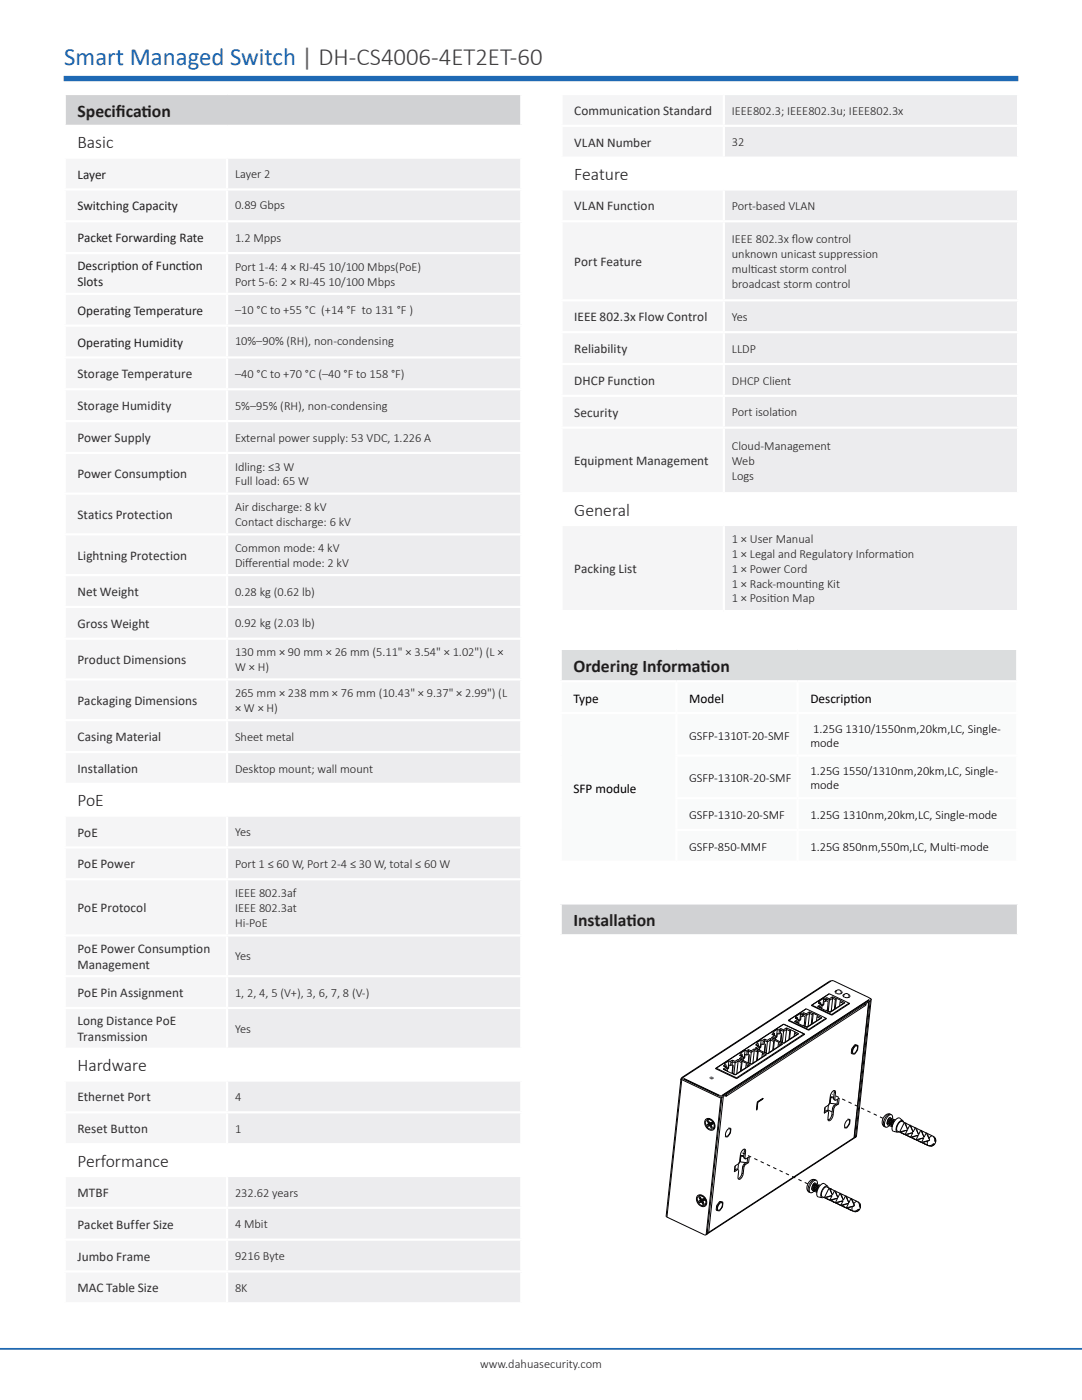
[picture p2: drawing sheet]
<svg xmlns="http://www.w3.org/2000/svg" width="216mm" height="279mm" viewBox="0 0 216 279" stroke-linecap="round" stroke-linejoin="round" font-family="sans-serif">
<path d="M0 269.2h215.9" fill="none" stroke="#1e69b4" stroke-width=".35"/>
<path d="M12.7 15.7h190.5" fill="none" stroke="#1e69b4" stroke-width="1.1" stroke-linecap="butt"/>
<path d="M12.9 18.8h91.1v6.3h-91.1z" fill="#d1d2d4"/>
<path d="M12.9 25.1h91.1v6.4h-91.1zM12.9 156.4h91.1v6.4h-91.1zM12.9 209.3h91.1v6.3h-91.1zM12.9 228.3h91.1v6.4h-91.1z" fill="#fff"/>
<path d="M12.9 31.5h32.4v6.3h-32.4zM12.9 37.8h32.4v6.4h-32.4z" fill="#f5f5f6"/>
<path d="M45.3 31.5h58.7v6.3h-58.7zM45.3 37.8h58.7v6.4h-58.7z" fill="#ececee"/>
<path d="M12.9 44.2h32.4v6.3h-32.4z" fill="#f5f5f6"/>
<path d="M45.3 44.2h58.7v6.3h-58.7z" fill="#ececee"/>
<path d="M12.9 50.5h32.4v8.1h-32.4zM12.9 65h32.4v6.3h-32.4z" fill="#f5f5f6"/>
<path d="M45.3 50.5h58.7v8.1h-58.7zM45.3 65h58.7v6.3h-58.7z" fill="#ececee"/>
<path d="M12.9 58.6h32.4v6.4h-32.4z" fill="#f5f5f6"/>
<path d="M45.3 58.6h58.7v6.4h-58.7z" fill="#ececee"/>
<path d="M12.9 71.3h32.4v6.4h-32.4zM12.9 77.7h32.4v6.3h-32.4zM12.9 84h32.4v6.4h-32.4zM12.9 90.4h32.4v8.1h-32.4z" fill="#f5f5f6"/>
<path d="M45.3 71.3h58.7v6.4h-58.7zM45.3 77.7h58.7v6.3h-58.7zM45.3 84h58.7v6.4h-58.7zM45.3 90.4h58.7v8.1h-58.7z" fill="#ececee"/>
<path d="M12.9 98.5h32.4v8.1h-32.4zM12.9 106.6h32.4v8.2h-32.4zM12.9 114.8h32.4v6.3h-32.4z" fill="#f5f5f6"/>
<path d="M45.3 98.5h58.7v8.1h-58.7zM45.3 106.6h58.7v8.2h-58.7zM45.3 114.8h58.7v6.3h-58.7z" fill="#ececee"/>
<path d="M12.9 121.1h32.4v6.4h-32.4zM12.9 127.5h32.4v8.1h-32.4zM12.9 135.6h32.4v8.1h-32.4zM12.9 143.7h32.4v6.4h-32.4zM12.9 150.1h32.4v6.3h-32.4z" fill="#f5f5f6"/>
<path d="M45.3 121.1h58.7v6.4h-58.7zM45.3 127.5h58.7v8.1h-58.7zM45.3 135.6h58.7v8.1h-58.7zM45.3 143.7h58.7v6.4h-58.7zM45.3 150.1h58.7v6.3h-58.7z" fill="#ececee"/>
<path d="M12.9 162.8h32.4v6.3h-32.4zM12.9 169.1h32.4v6.4h-32.4zM12.9 175.5h32.4v11.2h-32.4zM12.9 186.7h32.4v8.1h-32.4z" fill="#f5f5f6"/>
<path d="M45.3 162.8h58.7v6.3h-58.7zM45.3 169.1h58.7v6.4h-58.7zM45.3 175.5h58.7v11.2h-58.7zM45.3 186.7h58.7v8.1h-58.7z" fill="#ececee"/>
<path d="M12.9 194.8h32.4v6.4h-32.4zM12.9 201.2h32.4v8.1h-32.4z" fill="#f5f5f6"/>
<path d="M45.3 194.8h58.7v6.4h-58.7zM45.3 201.2h58.7v8.1h-58.7z" fill="#ececee"/>
<path d="M12.9 215.6h32.4v6.4h-32.4z" fill="#f5f5f6"/>
<path d="M45.3 215.6h58.7v6.4h-58.7z" fill="#ececee"/>
<path d="M12.9 222h32.4v6.3h-32.4zM12.9 234.7h32.4v6.3h-32.4z" fill="#f5f5f6"/>
<path d="M45.3 222h58.7v6.3h-58.7zM45.3 234.7h58.7v6.3h-58.7z" fill="#ececee"/>
<path d="M12.9 241h32.4v6.4h-32.4zM12.9 247.4h32.4v6.3h-32.4z" fill="#f5f5f6"/>
<path d="M45.3 241h58.7v6.4h-58.7zM45.3 247.4h58.7v6.3h-58.7z" fill="#ececee"/>
<path d="M12.9 253.7h32.4v6.4h-32.4z" fill="#f5f5f6"/>
<path d="M45.3 253.7h58.7v6.4h-58.7z" fill="#ececee"/>
<g fill="none" stroke="#fff" stroke-width=".44">
<path d="M12.7 18.8h91.5M12.9 19v5.9M104 19v5.9M12.7 25.1h91.5M12.7 31.5h91.5M12.7 37.8h91.5M12.9 25.3v5.9M12.9 31.7v5.9M12.9 38v5.9M45.3 31.7v5.9M45.3 38v5.9M104 25.3v5.9"/>
<path d="M104 31.7v5.9M104 38v5.9M12.7 44.2h91.5M12.7 50.5h91.5M12.7 58.6h91.5M12.9 44.4v5.9M12.9 50.7v7.7M12.9 58.9v5.9M45.3 44.4v5.9M45.3 50.7v7.7M45.3 58.9v5.9M104 44.4v5.9"/>
<path d="M104 50.7v7.7M104 58.9v5.9M12.7 65h91.5M12.7 71.3h91.5M12.7 77.7h91.5M12.9 65.2v5.9M12.9 71.6v5.9M12.9 77.9v5.9M45.3 65.2v5.9M45.3 71.6v5.9M45.3 77.9v5.9M104 65.2v5.9"/>
<path d="M104 71.6v5.9M104 77.9v5.9M12.7 84h91.5M12.7 90.4h91.5M12.7 98.5h91.5M12.9 84.3v5.9M12.9 90.6v7.7M12.9 98.7v7.7M45.3 84.3v5.9M45.3 90.6v7.7M45.3 98.7v7.7M104 84.3v5.9"/>
<path d="M104 90.6v7.7M104 98.7v7.7M12.7 106.6h91.5M12.7 114.8h91.5M12.9 106.9v7.7M12.9 115v5.9M45.3 106.9v7.7M45.3 115v5.9M104 106.9v7.7M104 115v5.9M12.7 121.1h91.5M12.7 127.5h91.5"/>
<path d="M12.7 135.6h91.5M12.9 121.3v6M12.9 127.7v7.7M12.9 135.8v7.7M45.3 121.3v6M45.3 127.7v7.7M45.3 135.8v7.7M104 121.3v6M104 127.7v7.7M104 135.8v7.7M12.7 143.7h91.5M12.7 150.1h91.5"/>
<path d="M12.7 156.4h91.5M12.9 144v5.9M12.9 150.3v5.9M12.9 156.7v5.9M45.3 144v5.9M45.3 150.3v5.9M104 144v5.9M104 150.3v5.9M104 156.7v5.9M12.7 162.8h91.5M12.7 169.1h91.5M12.7 175.5h91.5"/>
<path d="M12.9 163v5.9M12.9 169.4v5.9M12.9 175.7v10.8M45.3 163v5.9M45.3 169.4v5.9M45.3 175.7v10.8M104 163v5.9M104 169.4v5.9M104 175.7v10.8M12.7 186.7h91.5M12.7 194.8h91.5M12.9 186.9v7.7"/>
<path d="M12.9 195v5.9M45.3 186.9v7.7M45.3 195v5.9M104 186.9v7.7M104 195v5.9M12.7 201.2h91.5M12.7 209.3h91.5M12.7 215.6h91.5M12.9 201.4v7.7M12.9 209.5v5.9M12.9 215.9v5.9M45.3 201.4v7.7"/>
<path d="M45.3 215.9v5.9M104 201.4v7.7M104 209.5v5.9M104 215.9v5.9M12.7 228.3h91.5M12.7 222h91.5M12.7 234.7h91.5M12.9 222.2v5.9M12.9 228.6v5.9M12.9 234.9v5.9M45.3 222.2v5.9M45.3 234.9v5.9"/>
<path d="M104 222.2v5.9M104 228.6v5.9M104 234.9v5.9M12.7 241h91.5M12.7 247.4h91.5M12.7 253.7h91.5M12.9 241.3v5.9M12.9 247.6v5.9M12.9 254v5.9M45.3 241.3v5.9M45.3 247.6v5.9M45.3 254v5.9"/>
<path d="M104 241.3v5.9M104 247.6v5.9M104 254v5.9M12.7 260.1h91.5"/>
</g>
<path d="M112.1 18.8h32.3v6.3h-32.3zM112.1 25.1h32.3v6.4h-32.3z" fill="#f5f5f6"/>
<path d="M144.4 18.8h58.7v6.3h-58.7zM144.4 25.1h58.7v6.4h-58.7z" fill="#ececee"/>
<path d="M112.1 31.5h91v6.3h-91zM112.1 98.4h91v6.4h-91z" fill="#fff"/>
<path d="M112.1 37.8h32.3v6.4h-32.3zM112.1 44.2h32.3v15.7h-32.3zM112.1 59.9h32.3v6.4h-32.3zM112.1 66.3h32.3v6.3h-32.3zM112.1 72.6h32.3v6.4h-32.3zM112.1 79h32.3v6.3h-32.3zM112.1 85.3h32.3v13.1h-32.3z" fill="#f5f5f6"/>
<path d="M144.4 37.8h58.7v6.4h-58.7zM144.4 44.2h58.7v15.7h-58.7zM144.4 59.9h58.7v6.4h-58.7zM144.4 66.3h58.7v6.3h-58.7zM144.4 72.6h58.7v6.4h-58.7zM144.4 79h58.7v6.3h-58.7zM144.4 85.3h58.7v13.1h-58.7z" fill="#ececee"/>
<path d="M112.1 104.8h32.3v17.2h-32.3z" fill="#f5f5f6"/>
<path d="M144.4 104.8h58.7v17.2h-58.7z" fill="#ececee"/>
<g fill="none" stroke="#fff" stroke-width=".44">
<path d="M111.8 18.8h91.6M112.1 19v5.9M144.4 19v5.9M203.1 19v5.9M111.8 25.1h91.6M111.8 31.5h91.6M111.8 37.8h91.6M112.1 25.3v5.9M112.1 31.7v5.9M112.1 38v5.9M144.4 25.3v5.9M144.4 38v5.9"/>
<path d="M203.1 25.3v5.9M203.1 31.7v5.9M203.1 38v5.9M111.8 44.2h91.6M111.8 59.9h91.6M112.1 44.4v15.3M144.4 44.4v15.3M203.1 44.4v15.3M111.8 66.3h91.6M111.8 72.6h91.6M111.8 79h91.6M112.1 60.2v5.9"/>
<path d="M112.1 66.5v5.9M112.1 72.9v5.9M112.1 79.2v5.9M144.4 60.2v5.9M144.4 66.5v5.9M144.4 72.9v5.9M144.4 79.2v5.9M203.1 60.2v5.9M203.1 66.5v5.9M203.1 72.9v5.9M203.1 79.2v5.9M111.8 85.3h91.6"/>
<path d="M111.8 98.4h91.6M112.1 85.6v12.6M112.1 98.6v6M144.4 85.6v12.6M203.1 85.6v12.6M203.1 98.6v6M111.8 104.8h91.6M112.1 105v16.7M144.4 105v16.7M203.1 105v16.7M111.8 122h91.6"/>
</g>
<path d="M111.9 129.5h91.1v6.5h-91.1z" fill="#dbddde"/>
<g fill="#f9fafa">
<path d="M111.9 136h23.1v6.3h-23.1zM135 136h24.2v6.3h-24.2zM159.2 136h43.8v6.3h-43.8zM111.9 142.3h23.1v29.7h-23.1z"/>
<path d="M135 142.3h24.2v8.5h-24.2zM159.2 142.3h43.8v8.5h-43.8zM135 150.8h24.2v8.5h-24.2zM159.2 150.8h43.8v8.5h-43.8zM135 159.3h24.2v6.3h-24.2zM159.2 159.3h43.8v6.3h-43.8zM135 165.6h24.2v6.4h-24.2zM159.2 165.6h43.8v6.4h-43.8z"/>
</g>
<g fill="none" stroke="#fff" stroke-width=".44">
<path d="M111.7 129.5h91.5M111.7 136h91.5M111.9 129.7v6M111.9 136.2v5.9M135 136.2v5.9M159.2 136.2v5.9M203 129.7v6M203 136.2v5.9M111.7 142.3h91.5M111.9 142.5v29.3M134.7 150.8h68.5M134.7 159.3h68.5"/>
<path d="M135 142.5v8.1M135 151v8.1M135 159.5v5.9M159.2 142.5v8.1M159.2 151v8.1M159.2 159.5v5.9M203 142.5v8.1M203 151v8.1M203 159.5v5.9M111.7 172h91.5M134.7 165.6h68.5M135 165.9v5.9"/>
<path d="M159.2 165.9v5.9M203 165.9v5.9"/>
</g>
<path d="M111.9 180.3h91.2v6.4h-91.2z" fill="#d1d2d4"/>
<path d="M111.7 180.3h91.7M111.7 186.7h91.7M111.9 180.5v5.9M203.1 180.5v5.9" fill="none" stroke="#fff" stroke-width=".44"/>
<path d="M161.2 236.3l-13.1-6.2M176.2 223.2l-10.1-4.8" fill="none" stroke="#000" stroke-width=".2" stroke-dasharray=".7 .7" stroke-linecap="butt"/>
<g fill="none" stroke="#000" stroke-width=".2">
<path d="M163.3 199.9l.4 .2M163.3 199.9l.2 .1M164.3 199.4l.4 .2M164.3 199.4l-.1 1.1M164.5 199.1l-1.2 .8M164.5 199.1l-.2 .3M164.5 199.1l.2 .2M164.7 199.9l-.2-.1-.1 .7M164.7 199.3v.3M164.7 199.6v.3M164.9 199.7l-.2 .2M164.9 199.7l.3 .2-.1 1.8"/>
<path d="M164.9 199.1l-.2 .2M164.9 199.1l.1 .3M164.9 199.1l.6 .2M165 199.4l-.1 .3M165 199.4l-.3 .2M165 199.4l.5 .3M165.5 198.3l-.1 .1M165.5 199.3v.4M165.5 198.3l3.9 1.9M165.5 198.3l-3.6 2.4 4.1 1.9 3.5-2.3-.1-.1M165.5 199.7l-.2 2.1M165.8 195.8h-.2l-29.6 19.3"/>
<path d="M165.9 195.7l-29.6 19.4M165.9 195.7h.1M166.1 198.9v.3M166.1 198.9l-.6 .4M166.1 198.9l.7 .4M166.1 199.2l-.6 .5M166.1 199.2l.6 .3M166.1 199.2l-.2 2.6M166.1 195.7h-.2M166.2 195.7h-.3M166.2 195.7l7.4 3.5M166.7 198v.1"/>
<path d="M166.7 199.5l-.2 1.9M166.7 198.1h.1M166.7 198.1l.6 .3 .6-.1M166.8 198.1h-.1M166.8 198v.2M166.8 198l-.1 .1M166.8 199.3l-.1 .2M166.8 197.8l-.1 .2M166.8 197.8v.2M166.9 199.2l-.1 .1M166.9 199.2l.9 .5M166.9 199.2l-.2 2.1"/>
<path d="M167 197.7l-.3 .3M167.6 199.9l-.1 .8M167.6 199.9l.7 .3M167.8 199.7l-.2 .2M167.8 199.7l.8 .4M167.8 197.7v.1M167.8 197.8h.1M167.8 197.8l.1 .1M167.8 197.8l-.5-.3-.5 .3M167.8 197.8l.2 .3M167.9 197.9v.3M167.9 197.9h.1"/>
<path d="M167.9 197.9l.1 .1M167.9 198.3h.1M167.9 198.2h.1M167.9 198.2l-.1 .1M167.9 198.2v.1M168 198v.1M168 198.1l-.1 .1M168 198.1h.1M168.2 198.7h.1M168.2 198.7l.1 .1M168.3 198.8h.1M168.3 198.8v.1"/>
<path d="M168.3 198.9h.1M168.3 198.9l.6 .2 .5-.1M168.3 198.8l.1 .1M168.4 198.5l-.2 .2M168.4 198.5l-.1 .3M168.5 198.4l-.3 .3M169.3 198.5h.1M169.3 198.5l-.4-.2-.5 .2M169.4 198.5v.2M169.4 198.5l.2 .4M169.4 198.7v.2M169.4 198.7h.1"/>
<path d="M169.4 198.7l.2 .2M169.4 199h.1M169.4 198.9l-.1 .1M169.4 198.9v.1M169.5 198.8l.1 .1M169.6 198.9l-.2 .1M169.6 198.9h.1M173.4 199.9l-3 27.1 2.9-27.1M173.5 199.5l-29.4 19.2M173.5 199.4l-29.4 19.2M173.5 199.4v.1M173.6 199.2l.2 .2"/>
<path d="M173.6 199.2v.1M173.6 199.3l-.1 .2M173.6 199.3l-.1 .1M173.6 199.7l-2.9 27.2M173.8 199.6l-30 19.6M173.8 199.4l-2.9 27.3M173.8 199.4l-29.9 19.5M135.9 215.3l-3 27.4 .2 .2M135.9 215.3l.1 .2M135.9 215.2v.1M135.9 215.2l.2 .1M136 215.1l-.1 .1"/>
<path d="M136 215.1l.1 .1M136 215.5l7.8 3.7M136 215.1h.1M136.1 215.2l-3 27.7M136.1 215.2l7.8 3.7M136.3 215l-.3 .1M136.3 215.1l.2 .2M136.3 215.1l.2 .1M136.4 215l-.3 .2M136.5 215.3l7 3.4M136.5 215.2v.1M136.5 215.2l7.1 3.4"/>
<path d="M141.7 215.2l.2-.2 .4 .2M141.7 215.2l.3 .1 .3-.1M141.7 215.1h.1M141.7 215.1l.6 .1M142.2 215.2v.1M142.3 215.2h.1M142.7 213.3l13.6-8.9 4.3 2-13.6 8.9zM142.9 213.3v-.1l4.1 1.9M143.6 218.6h.1M143.6 218.6l-.1 .1M143.8 219.2l-2.9 27.1M143.9 218.9l-.1 .3"/>
<path d="M144 219l-2.9 27.1M144.1 218.7h-.6M144.1 218.6v.1M144.1 218.6h-.5M144.3 213.4l.9 .3M144.3 213.4l.8 .4M144.3 218.8l-2.9 27.2h-.3M144.3 212.7l.7 .3M144.3 212.7l.6 .3M144.8 212.4l.1 .3M144.8 212.4l-.5 .3M144.8 218.7l.1 .1"/>
<path d="M144.8 218.5l.1 .3M144.9 213h.1M144.9 213l-.6 .4M144.9 212.7v.2M144.9 212.7l-.2 .1M144.9 218.5v.3M145 213l.1 .1M145.1 213.8h.1M145.1 213.8l.9 .4M145.1 213.1l-.5 .4M145.1 213.1v.6M145.2 213.7h-.1"/>
<path d="M145.2 213.7v.1M145.3 213.2h.1M145.3 213.2l-.2 .1M145.4 213.2l-.3 .2M145.4 211.7l.3 .1M145.4 211.7l-.1 1.5M145.4 211.7l-.9 .6 .3 .1M145.7 211.8l.1 .3M145.8 212.7l-.3-.2-.1 .7M145.8 212.1v.6M146 214.2l.7 .3M146 214.2h.1"/>
<path d="M146.1 212.5l-.3 .2M146.1 212.5l.2 .1M146.1 211.6v.3M146.1 211.6l.6 .2M146.1 211.6l-.4 .2M146.1 211.9v.6M146.1 211.9l-.3 .2M146.1 211.9l.6 .2M146.2 212.6l-.1 1.6M146.3 212.6l-.1 1.6M146.7 211.8v.3M146.7 212.1l-.3 2.3"/>
<path d="M146.7 214.5h.1M147 215.1v.1M147.3 211.4v.3M147.3 211.4l2.4 1.2M147.3 211.4l-.6 .4M147.3 211.7l-.3 2.6M147.3 211.7l-.6 .4M147.3 211.7l.6 .4M147.5 211.3l.9 .3M147.5 211.3h.2M147.6 210.6l.7 .3M147.6 210.6l.5 .3"/>
<path d="M147.9 212.1l-.2 1.7M147.9 212.1l.2-.3-.2 1.9M148 210.4l.1 .2M148 210.4l-.4 .2M148.1 210.9h.2M148.1 210.9l-.6 .4M148.1 210.6v.2M148.1 210.6l-.2 .1M148.3 210.9l.1 .1M148.3 211.7l.9 .4M148.3 211.7h.1M148.4 211l-.6 .4"/>
<path d="M148.4 211l-.1 .6M148.4 211.6h-.1M148.4 211.6v.1M148.5 211.1h.1M148.5 211.1l-.2 .1M148.6 211.1l-.3 .2M148.7 209.6l.2 .1M148.7 209.6l-1 .6 .3 .2M148.7 209.6l-.2 1.5M148.9 212.5l-.1 .6M148.9 212.5l.5 .2M148.9 209.7l.2 .3"/>
<path d="M149 210.6l-.3-.2-.1 .7M149 212.3l-.1 .2M149 212.2v.1M149.1 210l-.1 .6M149.2 212.1l.8 .3M149.3 210.4l.2 .1-.1 1.6M149.3 210.4l-.3 .2M149.3 212.1h-.1M149.3 209.5l.1 .3M149.3 209.5l.6 .2M149.3 209.5l-.4 .2M149.4 209.8l-.1 .6"/>
<path d="M149.4 209.8l-.3 .2M149.4 209.8l.5 .2M149.5 210.5l-.2 1.6M149.7 212.6l-3 1.9M149.9 209.7v.3M149.9 210l-.2 2.3M149.9 212.4h.1M150.5 209.3v.3M150.5 209.3l.8 .4M150.5 209.3l-.6 .4M150.5 209.6l-.3 2.6M150.5 209.6l-.6 .4"/>
<path d="M150.5 209.6l.7 .4M150.7 209.2l.9 .3M150.7 209.2l2.5 1.1M150.8 208.5l.1 .1M150.8 208.5l.7 .3M151.2 220h.1M151.2 220l-.2 1.4M151.2 210l-.2 1.7M151.2 208.3l.1 .2M151.2 208.3l-.4 .2M151.2 220l-.1 1.5M151.3 209.7l-.1 .3"/>
<path d="M151.3 209.7l.9 .4M151.3 209.7l-.2 1.9M151.3 209.7h.1M151.3 208.5l-.2 .1M151.3 208.5v.2M151.5 208.8l-.8 .4M151.5 208.8l.1 .1M151.5 209.6h.1M151.6 208.9l-.5 .4M151.6 208.9l-.1 .6M151.6 209.5h.1M151.6 209.5v.1"/>
<path d="M151.7 209h.1M151.7 209l-.1 .1M151.8 209l-.2 .2M151.9 207.5l.2 .1M151.9 207.5l-1 .6 .3 .2M151.9 207.5l-.2 1.5M152.1 210.4l.5 .2M152.1 210.4l-.1 .6M152.1 207.6l.2 .3M152.2 219.3l-1 .7M152.2 219.3h.1M152.2 219.2v.1"/>
<path d="M152.2 208.5l-.3-.2-.1 .7M152.2 210.2l-.1 .2M152.2 210.2l.7 .3M152.2 210.1v.1M152.3 219.3l-1.1 .7M152.3 219.3v-.1l-1.2 .7-.2 1.6h.2M152.3 207.9l-.1 .6M152.5 210l.6 .3M152.5 210h-.1M152.5 208.3l.2 .1-.1 1.6M152.5 208.3l-.3 .2M152.6 207.4v.3"/>
<path d="M152.6 207.4l.5 .2M152.6 207.4l-.5 .2M152.6 207.7l-.1 .6M152.6 207.7l-.3 .2M152.6 207.7l.5 .2M152.7 208.4l-.2 1.6M152.9 210.5l-2.9 1.9M152.9 210.5l-3 1.9M153.1 207.6v.3M153.1 207.9l-.2 2.3M153.1 210.3h.1M153.7 207.2v.3"/>
<path d="M153.7 207.2l.8 .4M153.7 207.2l-.6 .4M153.7 207.5l-.2 2.6M153.7 207.5l-.6 .4M153.7 207.5l.7 .4M153.9 207.1l.9 .3M153.9 207.1l2.5 1.1M154 206.4l.7 .3M154 206.4l.5 .3M154.4 207.9l-.2 1.7M154.4 206.2l.2 .2M154.4 206.2l-.4 .2"/>
<path d="M154.5 207.6l-.1 .3M154.5 207.6l.9 .5M154.5 207.6l-.2 1.9M154.5 207.6h.1M154.5 206.7h.2M154.5 206.7l-.6 .4M154.6 206.4l-.3 .1M154.6 206.4l-.1 .2M154.7 206.7l.1 .1M154.8 207.5h-.1M154.8 206.8l-.5 .4M154.8 206.8l-.1 .6"/>
<path d="M154.8 207.4v.1M154.8 207.4l.1 .1M154.9 206.9h.1M154.9 206.9l-.1 .1M155 206.9l-.2 .2M155.1 205.4l.3 .1M155.1 205.4l-.9 .6 .2 .2M155.1 205.4l-.2 1.5M155.3 208.3l.5 .2M155.3 208.3l-.1 .6M155.4 205.5l.1 .3M155.4 206.4l-.3-.2-.1 .7"/>
<path d="M155.4 208.1l-.1 .2M155.4 208.1l.7 .3M155.5 205.8l-.1 .6M155.7 207.9h.1M155.7 206.2l.2 .1v1.6M155.7 206.2l-.3 .2M155.8 207.9h-.1M155.8 207.9l.6 .3M155.8 205.3v.3M155.8 205.3l.5 .2M155.8 205.3l-.4 .2M155.8 205.6l-.1 .6"/>
<path d="M155.8 205.6l-.3 .2M155.8 205.6l.5 .2M155.9 206.3l-.2 1.6M156.1 208.4l-2.9 1.9M156.1 208.4l-3 1.9M156.3 205.5v.3M156.3 204.4h.1M156.3 205.8l-.2 2.3M156.4 208.2h.1M156.4 204.4l-13.6 8.9M156.9 205.1v.3M156.9 205.1l2.5 1.2"/>
<path d="M156.9 205.1l-.6 .4M156.9 205.4l-.6 .4M156.9 205.4l-.2 2.6M156.9 205.4l.7 .4M157.4 203.7v-.1l3.8 1.8M157.4 203.7h-.1M157.6 205.8l-.2 1.7M157.7 205.5l-.1 .3M157.8 205.5h-.1M157.8 205.5l-.3 1.9M158.5 206.2l.5 .2M158.5 206.2v.6"/>
<path d="M158.5 203.9l.7 .3M158.5 203.9l.8 .3M158.7 203.2l.5 .2M158.7 203.2l.6 .3M158.7 202.9l.4 .2M158.7 202.9l.2 .1M158.7 205.9l-.2 .3M158.9 203l-.2 .2M158.9 203l.2 .1M159.1 203.1l.1 .1M159.2 203.2l-.1 .2M159.2 203.2l-.2 .1"/>
<path d="M159.2 203.4l.1 .1M159.2 203.4l-.7 .5M159.2 204.2l1 .4M159.3 204.2v.1M159.3 204.2h-.1M159.3 203.5l.1 .1M159.4 206.3l-3 1.9M159.4 203.6v.7M159.4 203.6l-.5 .4M159.6 203.5l-.2 .1M159.6 203.5h.2M159.7 202.4l.4 .2"/>
<path d="M159.7 202.4l-.1 1.1M159.8 203.5l-.4 .3M159.9 202.2l-1.2 .7M159.9 202.2l-.2 .2M159.9 202.2l.2 .1M160.1 202.9l-.3-.1v.7M160.1 202.3v.3M160.1 202.6v.3M160.2 204.6l.8 .4M160.3 202.7l-.2 .2M160.3 202.7l.3 .2-.1 1.8M160.3 202.1l-.2 .2"/>
<path d="M160.3 202.1l.1 .3M160.3 202.1l.6 .2M160.4 202.4l-.1 .3M160.4 202.4l-.3 .2M160.4 202.4l.5 .3M160.4 206.5v-.2l-13.4 8.8M160.4 206.4l.1 .1M160.9 201.3l-.1 .1M160.9 202.3v.4M160.9 201.3l3.9 1.9M160.9 201.3l-3.6 2.4 4.1 1.9 3.5-2.3-.1-.1M160.9 202.7l-.2 2.1"/>
<path d="M161 205h.1M161.2 205.4v.1M161.3 204.8h.1M161.3 204.8l-.3 .2M161.4 205.4v.2M161.4 205.4h-.2M161.5 201.9v.3M161.5 201.9l.7 .4M161.5 201.9l-.6 .4M161.5 202.2l-.2 2.6M161.5 202.2l-.6 .5M161.5 202.2l.6 .3"/>
<path d="M162 200.7v-.1l3.8 1.8M162 200.7h.1M162.1 202.5l-.2 1.9M162.2 202.3l-.1 .2M162.3 202.2l-.1 .1M162.3 202.2l.8 .5M162.3 202.2l-.3 2.1M163 202.9l-.1 .8M163 202.9l.7 .4M163.1 202.7l-.1 .2M163.1 202.7l.9 .4M163.2 200.9l.7 .3"/>
<path d="M163.3 200.2l.7 .3M163.3 200.2l.5 .2M163.5 200l-.2 .2M163.5 200l.2 .1M163.7 200.1l.1 .1M163.8 200.2v.2M163.8 200.2l-.2 .1M163.8 200.4l.2 .1M163.8 200.4l-.6 .5M163.9 201.2l.9 .4M163.9 201.2l.1 .1M163.9 201.2h.1"/>
<path d="M164 201.3h.1M164 200.5l.1 .1M164 203.1l-3 1.9M164.1 200.6l-.6 .4M164.1 200.6l-.1 .7M164.2 200.5l-.1 .1M164.2 200.5h.2M164.4 200.5l-.4 .3M164.7 203.2l-3.3 2.2M164.8 203.3h.1M164.7 203.2h.1M164.8 203.2l-.1 .2"/>
<path d="M164.8 201.6l.8 .4M164.8 201.6l.9 .4M165.6 202h.1M165.7 219v.1M165.7 218.9h.1M165.7 219.1l-.1 1.1M165.7 219.1h-.1M165.8 219l-.1 .1M165.8 219l-.1 1.2M165.8 219l.5 .1M165.8 218.9h.6M165.8 218.9v.1"/>
<path d="M165.8 202.4v.1M165.9 201.8h.1M165.9 201.8l-.3 .2M166 202.4v.2M166 202.4h-.2M166.3 219.3l.4 .3M166.3 219.3l.3 .1M166.4 217.6l.1 .4M166.5 218l-.2 1.3M166.5 218l.2 .1M166.6 219.4l.1 .2M166.7 218.1l-.1 1.3"/>
<path d="M166.7 218.1v-.3l-.2-.2-.6 .6-.4 1.9-.2 .4-.7 .5-.1 1.2M166.7 219.6l.7-.4-.1 1.1M167.1 219.4l-.1 1M168.6 200.1l-2.9 1.9M168.6 200.1l-3 1.9M169.4 200.2l-3.4 2.2M169.4 200.3h.1M169.4 200.2h.1M169.4 200.2l-.1 .2 .1-.2M170 209.3l.1 .1M170 209.3l-.1 .9 .1 .1M170.1 209.4l-.1 .9"/>
<path d="M170.5 208.9l.5-.2 .1 .6-.3 .7-.5 .2-.2-.1v-.4zM170.6 208.5l-.6 .8M170.6 208.5l.1 .1M170.6 208.5l.6 .2M170.7 208.6l-.6 .8M170.7 208.6l.5 .1M171.2 208.7l-.1 .9-.6 .8-.5-.1M172.5 200.5l.2 .2M172.6 200.4l.2 .1M172.6 200.6l.1 .1M172.7 200.7l-27.8 18.1M172.8 200.5l-.1 .2"/>
<path d="M172.8 200.3v.2M139.2 238.6l.7-.1 .8 .5 .3 1-.3 .7-.7 .1-.7-.6-.3-.8zM139.4 239.8l.1 .3M139.4 238.7l-.3 .6 .2 .7 .6 .6 .7-.1M139.5 238.9l.2 .4M139.5 238.9l.2-.1 .2 .4M139.5 238.9l.3 .2M139.5 238.7h-.1M139.5 238.7h.6l.6 .5 .2 .8-.3 .5M139.5 238.7h.6l.6 .6 .2 .7-.3 .5M139.5 238.7h.1M139.7 239.6l-.3 .2"/>
<path d="M139.7 239.3v.2M139.7 239.5v.1M139.7 239.6l.2 .2M139.8 239.1h.1M139.8 239.9h.2M139.8 239.9l-.3 .2M139.9 239.8l-.4 .3M139.9 239.2l-.2 .1M139.9 239.5v.2M139.9 239.5l-.2 .1M139.9 239.2l.3 .1M139.9 239.3l.1 .1"/>
<path d="M139.9 239.7v.1M139.9 239.7h.1M140 239.4l-.1 .1M140 239.4h.3M140 239.4l-.3 .1M140 239.9l.1 .1M140 239.7l.2 .1M140 239.7l-.2 .2M140.2 239.3l.1 .1M140.2 239.8h.1M140.2 239.8l-.2 .1M140.3 239.3v.1"/>
<path d="M140.3 239.9l-.2 .1M140.3 239.9l.2 .4-.2 .1M140.3 239.4l-.6 .2M140.3 239.4v.3M140.3 239.4l-.4 .3M140.3 239.4l.2 .1M140.3 239.4l-.1 .4M140.3 239.4l-.3 .3M140.3 239.4l.2 .2M140.3 239.4l.1 .2M140.3 239.4l-.4 .1M140.3 239.7v.2"/>
<path d="M140.4 239.3l.1 .2M140.4 239.3h-.2M140.4 239.3l-.1 .1M140.4 239.6l-.1 .1M140.4 239.2l-.2 .1M140.4 239.2v.1M140.4 239.2l.2 .3M140.5 239.4h-.2M140.5 239.5h.1M140.5 239.5l-.1 .1M140.6 239.5h-.1M140.6 239.5l-.3 .2"/>
<path d="M140.8 223.4l.7-.2 .8 .6 .4 .9-.3 .7-.7 .1-.8-.5-.3-.9zM141 224.5l.2 .3M141.1 223.5l-.3 .5 .2 .8 .6 .5h.6M141.1 223.7l.2 .4M141.1 223.7l.2-.1 .5 .5M141.1 223.7l.3 .2M141.1 223.4v.1M141.1 223.4h.5l.5 .2M141.1 223.5h.1M141.1 223.5h.6l.6 .5 .2 .7-.2 .5M141.3 224.4l-.3 .1M141.3 224.1l.1 .2"/>
<path d="M141.4 224.3l-.1 .1M141.4 224.4l.1 .2M141.4 224.4h-.1M141.4 223.9h.1M141.5 224.7l-.3 .1M141.5 224.7h.1M141.5 224.6l-.3 .2M141.5 223.9l-.2 .2M141.5 224.2l.1 .3M141.5 224.2l-.2 .2M141.6 224v.1M141.6 224.5l-.1 .1"/>
<path d="M141.6 224.5h.1M141.6 224.1l-.1 .1M141.6 224.1l-.2 .2M141.6 224.1l.4 .1M141.6 224.7l.1 .1M141.7 224.5l-.2 .2M141.7 224.5h.1M141.7 224.8l.3 .4M141.8 224.1l.2 .1M141.8 224.5l-.2 .2M141.8 224.5l.1 .1M141.9 223.4h.1"/>
<path d="M141.9 224.1l.1 .1M142 224.7l-.3 .1M142 224.7l.2 .4-.2 .1M142 224.2v.2M142 224.2l-.6 .2M142 224.2l-.4 .3M142 224.2h.1M142 224.2l-.2 .3M142 224.2l-.3 .3M142 224.2l.1 .1M142 224.2h-.5M142 224.8v.4"/>
<path d="M142 224.8h.1M142 224.4v.3M142 224l.2 .3M142 224l-.2 .1M142 224v.2M142.1 224.1l-.1 .1M142.1 224.3l-.1 .1M142.1 223.6h.1M142.1 223.6l.5 .9-.1 .4-.2 .3M142.1 224l-.3 .1M142.1 224h-.1M142.1 224l.2 .3"/>
<path d="M142.1 224.2h-.1M142.2 224.3h-.1M142.3 224.3h-.1M142.3 224.3l-.3 .1M142.3 225.2l-.1 .1M143.6 239.8l-.6 .8M143.6 239.8l.2 .1M143.6 239.8l.7 .2M143.8 239.9l-.6 .8M143.8 239.9l.5 .1M144.3 240l-.1 .9-.6 .8-.5-.1M145.2 225.5l.4-.2 .1 .5-.3 .7-.5 .3-.1-.2v-.3z"/>
<path d="M145.3 225.1l.6 .1-.1 .9-.6 .8-.6-.1M146.7 232.7l-.2 1.2M147.3 233.4l-.8 .5M147.3 233.4l-.3-.1-.4 .2M147.3 233.4l.1 .2-.1 1.4 .1 .3 .2 .1 .3-.3 .4-.9M147.6 231.9l-.3 .5-.1 1M147.7 230.7h.1M147.7 231.9l1.4 .1M147.7 231.9h-.1M147.7 230.6h.2M147.8 230.7l-.1 .1M147.8 230.7l-.2 1.2"/>
<path d="M147.8 230.7h.1M147.8 230.7l-.1 1.2M147.8 230.7l.6 .1M147.9 230.6h.5M147.9 230.6l-.1 .1M148 234.1l-.2 .7-.5 .4M148 234.1l.3 .1M148.2 232.8l-.2 1.3M148.2 232.8l.2 .1M148.4 231l.4 .3M148.4 231l.2 .1M148.4 232.3l-.2 .5"/>
<path d="M148.4 232.3l.3 .2M148.4 232.9l-.1 1.3M148.5 229.3v.4M148.5 229.7l-.1 1.3M148.5 229.7l.3 .1M148.6 231.1l.2 .2M148.7 232.5l-.3 .4M148.8 229.8l-.1-.4-.2-.1-.6 .6-.3 1.9-.2 .4-.7 .5-.2 1.2M148.8 229.8l-.2 1.3M148.8 231.3l.7-.5-.1 1.2M148.9 232l-.5 .3M149.2 231.1l-.1 .9"/>
<path d="M149.4 232l-.7 .5M149.4 232h-.3M151 221.4l.1 .1M151 221.4l-.1 .1M161.5 237.9l.2 .1M161.9 237.2l.1 .2M162 237.4l.2 .2M162.4 237.4l.1 .2M162.5 237.6h-.3M162.5 237.6h.1M162.5 237.6l.1 .2M162.5 237.6l-.4 .4h-.4"/>
<path d="M162.5 236.1l-.4 .8-.1 .5 .2 .2M162.5 236.1l-.4 .6-.1 .7M162.5 236.1h.1M162.6 237.8h.3M162.6 235.4l-.5 .2-.6 .8-.3 1 .3 .5M162.6 235.4l-.7 .1-.7 .8-.2 1 .5 .6M162.6 235.4l.3 .2M162.7 236.1h-.2M162.7 236.1v.3M162.7 236.4h-.2l-.2 .4-.1 .4 .2 .3M162.7 236.4l-.3 .4v.6M162.8 237.6l.1 .1"/>
<path d="M162.8 237.6l.1 .2M162.9 235.6l-.6 .1-.6 .8-.2 1 .2 .5M162.9 235.6l.2 .2v.5M162.9 237.8h.1M162.9 237.8l.1 .2zM162.9 237.8v.1M163 236.3l-.4 .6-.1 .7M163 236.3h.1M163 236.3l-.3 .1M163 236.3l-.5 .6v.7M163.1 236.3l.1 .3M163.1 236.3h-.1"/>
<path d="M163.1 236.3h.1M163.2 236.6h-.3l-.2 .4v.4l.1 .2M163.2 236.6l-.4 .4v.6M163.4 236.5l-.2 .1M163.4 236.5l-.4 .6-.1 .7M163.4 236.5h.1M163.5 236.8l-.3 .2-.1 .6M163.5 236.8h.1M163.5 236.5h-.1M163.5 236.5h.1M163.5 236.8l-.4 .9-.1 .8 .2 .4 .9 .1M163.5 236.5l.1 .1"/>
<path d="M164.4 239h-.3M164.4 237.2l-.5 .9 .1 .7 6.6 3M164.4 237.2h.1M164.5 239l.4 .1M164.7 221l-.2 1.2M164.9 239.2h.1M165.1 239.3l.3 .1M165.1 239.3h.1M165.1 236.7h-.2l-.3 .1-.6 .8-.2 .9 .3 .5M165.1 236.7l-.8-.5-.4 .2-.4 .4M165.1 236.7l.2 .3M165.2 223.3l.2 .1"/>
<path d="M165.2 221.7l-.7 .5M165.2 221.7l-.3-.1-.3 .2M165.2 221.7l.1 .2-.1 1.4 .1 .3 .2 .1 .3-.3 .4-.9M165.2 221.5l.8 .4M165.4 237.1l-.5-.2-.5 .3M165.4 237.1l.7 1.4M165.4 237.1l.4 .2M165.4 237.1l-.9 1.9M165.6 220.2l-.3 .5-.1 1M165.6 237.2l.3 .1M165.7 220.2l1.3 .2M165.7 220.2h-.1"/>
<path d="M165.8 237.3l.3 1.2M165.8 237.3h.1M165.8 237.3l.7 .3M165.9 237.3v.1M166 222.4l-.3 .7-.5 .5M166 222.4l.2 .1M166 238.6l-1.5 .4M166 238.6l-.4 .9M166 238.6l-1.1 .5M166.1 221.1l-.1 1.3M166.1 221.1l.3 .1M166.2 239.8l.3 .2"/>
<path d="M166.2 239.8h.1M166.3 220.7l-.2 .4M166.3 220.7l.3 .1M166.4 221.2l-.2 1.3M166.5 237.6l.7 1.4M166.5 237.6l.3 .2M166.5 237.6l-.4 .9M166.6 220.8l-.2 .4M166.8 220.3l-.5 .4M166.8 237.8h.1M166.9 237.8l.7 .3M166.9 237.8l.3 1.2"/>
<path d="M167.1 239.1l-1.5 .4M167.1 239.1l-.4 .9M167.1 239.1l-1.2 .6-.3-.2M167.3 220.3l-.7 .5M167.3 220.3l-.3 .1M167.6 238.1l.7 1.4M167.6 238.1l.3 .2M167.6 238.1l-.4 .9M167.9 238.3l.4 1.2M167.9 238.3l.8 .4M168.2 239.7l-.4 .8M168.2 239.7l-1.5 .3"/>
<path d="M168.2 239.7l-1.2 .5-.3-.2M168.7 238.6l.7 1.4M168.7 238.6l.3 .2M168.7 238.6l-.4 .9M169 223.7l.4-.2 .1 .5-.3 .7-.5 .3-.2-.2v-.3zM169 238.8l.8 .4M169 238.8l.1 .5M169.1 239.3h.1M169.1 239.3l.1 .2M169.1 223.3l.5 .1-.1 .9-.6 .8h-.5M169.2 239.5h.1M169.2 239.5l.2 .5"/>
<path d="M169.8 239.2l.7 1.3M169.8 239.2l.3 .1M169.8 239.2l-.4 .8M170.1 239.3l.2 1M170.1 239.3l.9 .5M170.5 226.8l.1 .1M170.5 227.1l-29.4 19.2M170.6 227.1h.1M170.6 227h.1M170.6 226.9v.2M170.6 226.9l-29.4 19.2M170.7 226.9l-.1 .1"/>
<path d="M170.9 226.7l-.3 .3M170.9 226.7l-.2 .2M171 239.8h.1M171 239.8l-.7 .5M171.1 239.8l.4 .4M171.1 239.8l.3 .5 .1 .5 .2 .1-.2-.7M176.5 224.8h.1M176.5 224.8l.2 .1M177 224.1l.1 .2M177.1 224.3l.1 .2M177.4 224.4l.1 .2M177.5 224.5h-.3"/>
<path d="M177.5 224.5h.1M177.5 224.6l.2 .1M177.5 224.6l-.4 .3h-.4M177.5 224.6l.1 .1M177.5 223l-.4 .9v.4l.1 .2M177.6 223l-.5 .6v.7M177.6 223h.1M177.6 224.7h.3M177.7 222.4l-.6 .1-.6 .8-.2 1 .2 .5M177.7 222.4h-.8l-.7 .8-.2 1 .5 .6M177.7 222.4l.2 .1M177.7 223h-.2"/>
<path d="M177.7 223l.1 .3M177.7 223.3l-.3 .5v.6M177.7 223.3h-.2l-.2 .4v.5l.1 .2M177.7 223.3h.1M177.9 224.6v.2M177.9 222.5l-.6 .1-.6 .8-.2 1 .2 .5M177.9 222.5l.2 .2v.5M177.9 224.7h.1M177.9 224.8l.1 .1zM177.9 224.8h.1M178 223.2l-.4 .6-.1 .8M178 223.2h.1"/>
<path d="M178 223.2l-.3 .1M178.1 223.2l.1 .3M178.1 223.2h-.1M178.1 223.2h.1M178.2 223.5h-.2l-.3 .4v.5l.2 .2M178.2 223.5l-.4 .5 .1 .6M178.4 223.5l-.4 .5-.1 .8M178.5 223.4h.1M178.4 223.4l-.2 .1M178.4 223.4l-.4 .6-.1 .8M178.4 223.4h.1M178.5 223.7l-.3 .2-.1 .6"/>
<path d="M178.5 223.7h.1M178.6 223.4h.1M178.5 223.7l-.4 .9-.1 .9 .2 .3 .9 .1M178.6 223.4v.2M179.4 225.9h-.3M179.5 225.9l.4 .2M179.9 226.1l.2 .1M180.1 226.2l.3 .2M180.1 226.2h.1M180.2 223.7l-.9-.6-.4 .2-.4 .4M180.2 223.7l-.3-.1-.3 .2-.6 .7-.2 1 .3 .4M180.2 223.7l.1 .2"/>
<path d="M180.4 224l-.5-.2-.5 .3-.5 .9 .1 .7 6.6 3M180.5 224l.6 1.4M180.5 224l-1 1.9M180.5 224l.3 .2M180.6 224.1l.3 .1M180.8 224.2l.3 1.2M180.8 224.2h.1M180.8 224.2l.7 .4M180.9 224.2l.1 .1M181 225.5l-.4 .9M181 225.5l-1.5 .4M181 225.5l-1.1 .6"/>
<path d="M181.2 226.7l.3 .2M181.2 226.7h.1M181.5 224.5l.7 1.4M181.5 224.5l-.4 .9M181.5 224.5l.4 .2M181.9 224.7l.7 .4M181.9 224.7l.3 1.2M182.1 226.1l-1.5 .3M182.1 226.1l-.4 .8M182.1 226.1l-1.2 .5-.3-.2M182.3 227.2l.3 .2M182.3 227.2h.1"/>
<path d="M182.6 225l.7 1.4M182.6 225l-.4 .9M182.6 225l.4 .2M183 225.2h.1M183 225.2l.7 .4M183 225.2l.3 1.2M183.2 226.6l-1.5 .3M183.2 226.6l-.4 .8M183.2 226.6l-1.2 .5-.3-.2M183.4 227.8l.3 .1M183.4 227.8h.1M183.7 225.6l.7 1.4"/>
<path d="M183.7 225.6l.3 .1 .1 .5M183.7 225.6l-.4 .8M183.9 228l.3 .1M184.1 225.7l.7 .4M184.1 226.2h.1M184.1 226.2l.1 .2M184.2 226.4h.1M184.2 226.4l.2 .6M184.2 228.1h.1M184.3 227.1l-.4 .9M184.3 227.1l-1.5 .3M184.3 227.1l-1.2 .5-.3-.2"/>
<path d="M184.4 228.3l.4 .1M184.5 228.3h-.1M184.8 226.1l.7 1.4M184.8 226.1l.4 .2M184.8 226.1l-.4 .9M185.1 227.7l-.9 .4M185.1 227.7v.9h.5l.6-.4 .2 .1M185.1 226.3l.9 .4M185.2 226.3l.2 .9M185.4 227.2l.1 .3M185.4 227.6h.1M185.4 227.6l-1.5 .4"/>
<path d="M185.4 227.6l-.3 .1M185.5 227.5l-.1 .1M185.5 227.5h.1M186 226.7l.2 .1M186 226.7l-.6 .5M186.2 226.8l.4 .3M186.2 226.8l.3 .4v.6l.2 .1-.1-.8M186.2 228.3h.2M186.4 228.3l-.3 .3-.5 .1M186.6 227.1a1.07 1.07 0 0 1-1 1.6M133.1 242.9l7.5 3.6 .2-.1M140.1 240l.2 .4"/>
<path d="M140.3 240.1v.3M140.3 240.1h.1M140.9 246.3l-.1 .1M141 246.3l-.2 .1M141 246.3h.1M141.1 246.3h-.1M141.1 246.3h.1M141.1 246.1l-.1 .2M141.1 246.1l-.2 .2M141.1 246.1h.1M141.2 246.1l-.1 .2M143 240.6l.2 .1"/>
<path d="M143 240.6l-.1 .9 .2 .1M143.2 240.7l-.1 .9M143.6 240.2l.4-.2 .1 .5-.3 .7-.5 .3-.1-.1v-.4zM167.2 240.3l.4 .2M167.3 240.3h-.1M168.3 240.8l.4 .2M168.4 240.8h-.1M169.3 240.2l-.4 .8M169.3 240.2l-1.5 .3M169.3 240.2l-1.2 .5-.3-.2M169.4 241.4l.4 .1M169.4 241.3v.1"/>
<path d="M170.1 240.8l-.9 .4-.3-.2M170.1 240.8v.8l.5 .1 .6-.4 .2 .1M170.3 240.3l.2 .3M170.4 240.7l-1.5 .3M170.4 240.7h.1M170.4 240.7l-.3 .1M170.5 240.5l-.1 .2M170.5 240.5v.1M170.5 240.6l-.1 .1M171.2 241.3l.2 .1M171.4 241.4l-.3 .3-.5 .1M171.5 240.2a1.07 1.07 0 0 1-.9 1.6"/>
</g>
<g fill="none" stroke="#b1b1b1" stroke-width=".2">
<path d="M166.7 197.9v.1M166.7 197.9h.1M166.8 197.8l-.1 .1M167.9 197.9l.1 .1M168 198h.1M168 198.1h.1M168.2 198.7h.1M168.3 198.6h.1M168.4 198.5l-.1 .1M169.4 198.7h.1M169.4 198.7l.2 .2M173.6 199.4l-.1 .1"/>
<path d="M136.3 215.2h.1M136.3 215.2l.1 .1M136.4 215.3h.1M141.7 215.2h.1M141.8 215.1h.1M141.8 215.1h-.1M142 215.1h-.2M142 215.1l.3 .1M144.1 218.7h-.6"/>
</g>
<text font-size="4.9" fill="#1e69b4" x="12.8" y="13">Smart Managed Switch | DH-CS4006-4ET2ET-60</text>
<g font-size="3.5" fill="#231f20">
<text x="15.5" y="23.3">Specif</text>
<text x="23.1" y="23.3">icat</text>
<text x="28.3" y="23.3">ion</text>
<text x="15.5" y="29.6">Basic</text>
<text x="114.6" y="36">Feature</text>
<text x="114.6" y="102.9">General</text>
<text x="114.4" y="134.2">Ordering Informat</text>
<text x="139.8" y="134.2">ion</text>
<text x="15.5" y="160.9">PoE</text>
<text x="114.4" y="184.8">Installat</text>
<text x="125" y="184.8">ion</text>
<text x="15.5" y="213.8">Hardware</text>
<text x="15.5" y="232.8">Performance</text>
</g>
<g font-size="2.6" fill="#312f30">
<text x="114.6" y="22.9">Communication Standard</text>
<text x="114.6" y="29.3">VLAN Number</text>
<text x="114.6" y="42">VLAN Function</text>
<text x="114.6" y="53">Port Feature</text>
<text x="114.6" y="64.1">IEEE 802.3x Flow Control</text>
<text x="114.6" y="70.5">Reliability</text>
<text x="15.5" y="75.5">Storage Temperature</text>
<text x="114.6" y="76.8">DHCP Function</text>
<text x="15.5" y="81.9">Storage Humidity</text>
<text x="114.6" y="83.2">Security</text>
<text x="15.5" y="88.2">Power Supply</text>
<text x="15.5" y="95.4">Power Consumption</text>
<text x="114.6" y="92.9">Equipment Management</text>
<text x="15.5" y="103.6">Statics Protection</text>
<text x="15.5" y="111.7">Lightning Protection</text>
<text x="15.5" y="118.9">Net Weight</text>
<text x="114.6" y="114.4">Packing List</text>
<text x="15.5" y="125.3">Gross Weight</text>
<text x="15.5" y="132.5">Product Dimensions</text>
<text x="15.5" y="140.7">Packaging Dimensions</text>
<text x="15.5" y="147.9">Casing Material</text>
<text x="15.5" y="154.2">Installation</text>
<text x="15.5" y="166.9">PoE</text>
<text x="15.5" y="173.3">PoE Power</text>
<text x="15.5" y="182.1">PoE Protocol</text>
<text x="15.5" y="190.2">PoE Power Consumption</text>
<text x="15.5" y="193.3">Management</text>
<text x="15.5" y="199">PoE Pin Assignment</text>
<text x="15.5" y="204.6">Long Distance PoE</text>
<text x="15.5" y="207.8">Transmission</text>
<text x="15.5" y="219.8">Ethernet Port</text>
<text x="15.5" y="226.2">Reset Button</text>
<text x="15.5" y="238.9">MTBF</text>
<text x="15.5" y="245.2">Packet Buffer Size</text>
<text x="15.5" y="251.6">Jumbo Frame</text>
<text x="15.5" y="257.9">MAC Table Size</text>
</g>
<g font-size="2.6" fill="#231f20">
<text x="15.5" y="35.6">Layer</text>
<text x="15.5" y="42">Switching Capacity</text>
<text x="15.5" y="48.3">Packet Forwarding Rate</text>
<text x="15.5" y="54">Descript</text>
<text x="23.5" y="54">ion of Funct</text>
<text x="36.2" y="54">ion</text>
<text x="15.5" y="57.2">Slots</text>
<text x="15.5" y="62.8">Operat</text>
<text x="22" y="62.8">ing Temperature</text>
<text x="15.5" y="69.2">Operat</text>
<text x="22" y="69.2">ing Humidity</text>
</g>
<g font-size="2.6">
<text x="114.4" y="140.3">Type</text>
<text x="137.5" y="140.3">Model</text>
<text x="161.7" y="140.3">Descript</text>
<text x="169.7" y="140.3">ion</text>
<text x="114.4" y="158.3">SFP module</text>
</g>
<g font-size="2.5" fill="#231f20">
<text x="146" y="22.9">IEEE802.3; IEEE802.3u; IEEE802.3x</text>
<text x="146" y="29.2">32</text>
<text x="46.9" y="35.6">Layer 2</text>
<text x="46.9" y="41.6">0.89 Gbps</text>
<text x="146" y="41.9">Port-based VLAN</text>
<text x="46.9" y="48.3">1.2 Mpps</text>
<text x="146" y="48.5">IEEE 802.3x f</text>
<text x="146" y="51.5">unknown unicast suppression</text>
<text x="158" y="48.5">low control</text>
<text x="46.9" y="54">Port 1-4: 4 × RJ-45 10/100 Mbps(PoE)</text>
<text x="46.9" y="57">Port 5-6: 2 × RJ-45 10/100 Mbps</text>
<text x="146" y="54.5">mult</text>
<text x="146" y="57.4">broadcast storm control</text>
<text x="149.8" y="54.5">icast storm control</text>
<text x="46.9" y="62.7">–10 °C to +55 °C (+14 °F to 131 °F )</text>
<text x="146" y="64">Yes</text>
<text x="46.9" y="68.8">10%–90% (RH), non-condensing</text>
<text x="146" y="70.4">LLDP</text>
<text x="46.9" y="75.4">–40 °C to +70 °C (–40 °F to 158 °F)</text>
<text x="146" y="76.7">DHCP Client</text>
<text x="46.9" y="81.8">5%–95% (RH), non-condensing</text>
<text x="146" y="83.1">Port isolat</text>
<text x="155.2" y="83.1">ion</text>
<text x="46.9" y="88.1">External power supply: 53 VDC, 1.226 A</text>
<text x="146" y="89.8">Cloud-Management</text>
<text x="46.9" y="93.9">Idling: ≤3 W</text>
<text x="146" y="92.8">Web</text>
<text x="146" y="95.8">Logs</text>
<text x="46.9" y="96.9">Full load: 65 W</text>
<text x="46.9" y="102">Air discharge: 8 kV</text>
<text x="46.9" y="105">Contact discharge: 6 kV</text>
<text x="46.9" y="110.2">Common mode: 4 kV</text>
<text x="46.9" y="113.1">Dif</text>
<text x="48.9" y="113.1">ferent</text>
<text x="54.8" y="113.1">ial mode: 2 kV</text>
<text x="146" y="108.4">1 × User Manual</text>
<text x="146" y="111.3">1 × Legal and Regulatory Informat</text>
<text x="178.5" y="111.3">ion</text>
<text x="46.9" y="118.9">0.28 kg (0.62 lb)</text>
<text x="146" y="114.3">1 × Power Cord</text>
<text x="146" y="117.3">1 × Rack-mount</text>
<text x="160.7" y="117.3">ing Kit</text>
<text x="46.9" y="125.2">0.92 kg (2.03 lb)</text>
<text x="146" y="120.2">1 × Posit</text>
<text x="153.6" y="120.2">ion Map</text>
<text x="46.9" y="131">130 mm × 90 mm × 26 mm (5.11&quot; × 3.54&quot; × 1.02&quot;) (L ×</text>
<text x="46.9" y="133.9">W × H)</text>
<text x="46.9" y="139.1">265 mm × 238 mm × 76 mm (10.43&quot; × 9.37&quot; × 2.99&quot;) (L</text>
<text x="46.9" y="142.1">× W × H)</text>
<text x="46.9" y="147.8">Sheet metal</text>
<text x="46.9" y="154.2">Desktop mount; wall mount</text>
<text x="46.9" y="166.9">Yes</text>
<text x="46.9" y="173.2">Port 1 ≤ 60 W, Port 2-4 ≤ 30 W, total ≤ 60 W</text>
<text x="46.9" y="179">IEEE 802.3af</text>
<text x="46.9" y="182">IEEE 802.3at</text>
<text x="46.9" y="185">Hi-PoE</text>
<text x="46.9" y="191.7">Yes</text>
<text x="46.9" y="198.9">1, 2, 4, 5 (V+), 3, 6, 7, 8 (V-)</text>
<text x="46.9" y="206.2">Yes</text>
<text x="46.9" y="219.7">4</text>
<text x="46.9" y="226.1">1</text>
<text x="46.9" y="238.8">232.62 years</text>
<text x="46.9" y="245.1">4 Mbit</text>
<text x="46.9" y="251.5">9216 Byte</text>
<text x="46.9" y="257.8">8K</text>
<text x="95.8" y="272.9">www.dahuasecurity.com</text>
</g>
<g font-size="2.5">
<text x="137.5" y="147.6">GSFP-1310T-20-SMF</text>
<text x="161.7" y="149">mode</text>
<text x="162.3" y="146.2">1.25G 1310/1550nm,20km,LC, Single-</text>
<text x="161.7" y="154.7">1.25G 1550/1310nm,20km,LC, Single-</text>
<text x="137.5" y="156.1">GSFP-1310R-20-SMF</text>
<text x="161.7" y="157.5">mode</text>
<text x="137.5" y="163.5">GSFP-1310-20-SMF</text>
<text x="161.7" y="163.5">1.25G 1310nm,20km,LC, Single-mode</text>
<text x="137.5" y="169.9">GSFP-850-MMF</text>
<text x="161.7" y="169.9">1.25G 850nm,550m,LC, Mult</text>
<text x="189.5" y="169.9">i-mode</text>
</g>
</svg>
